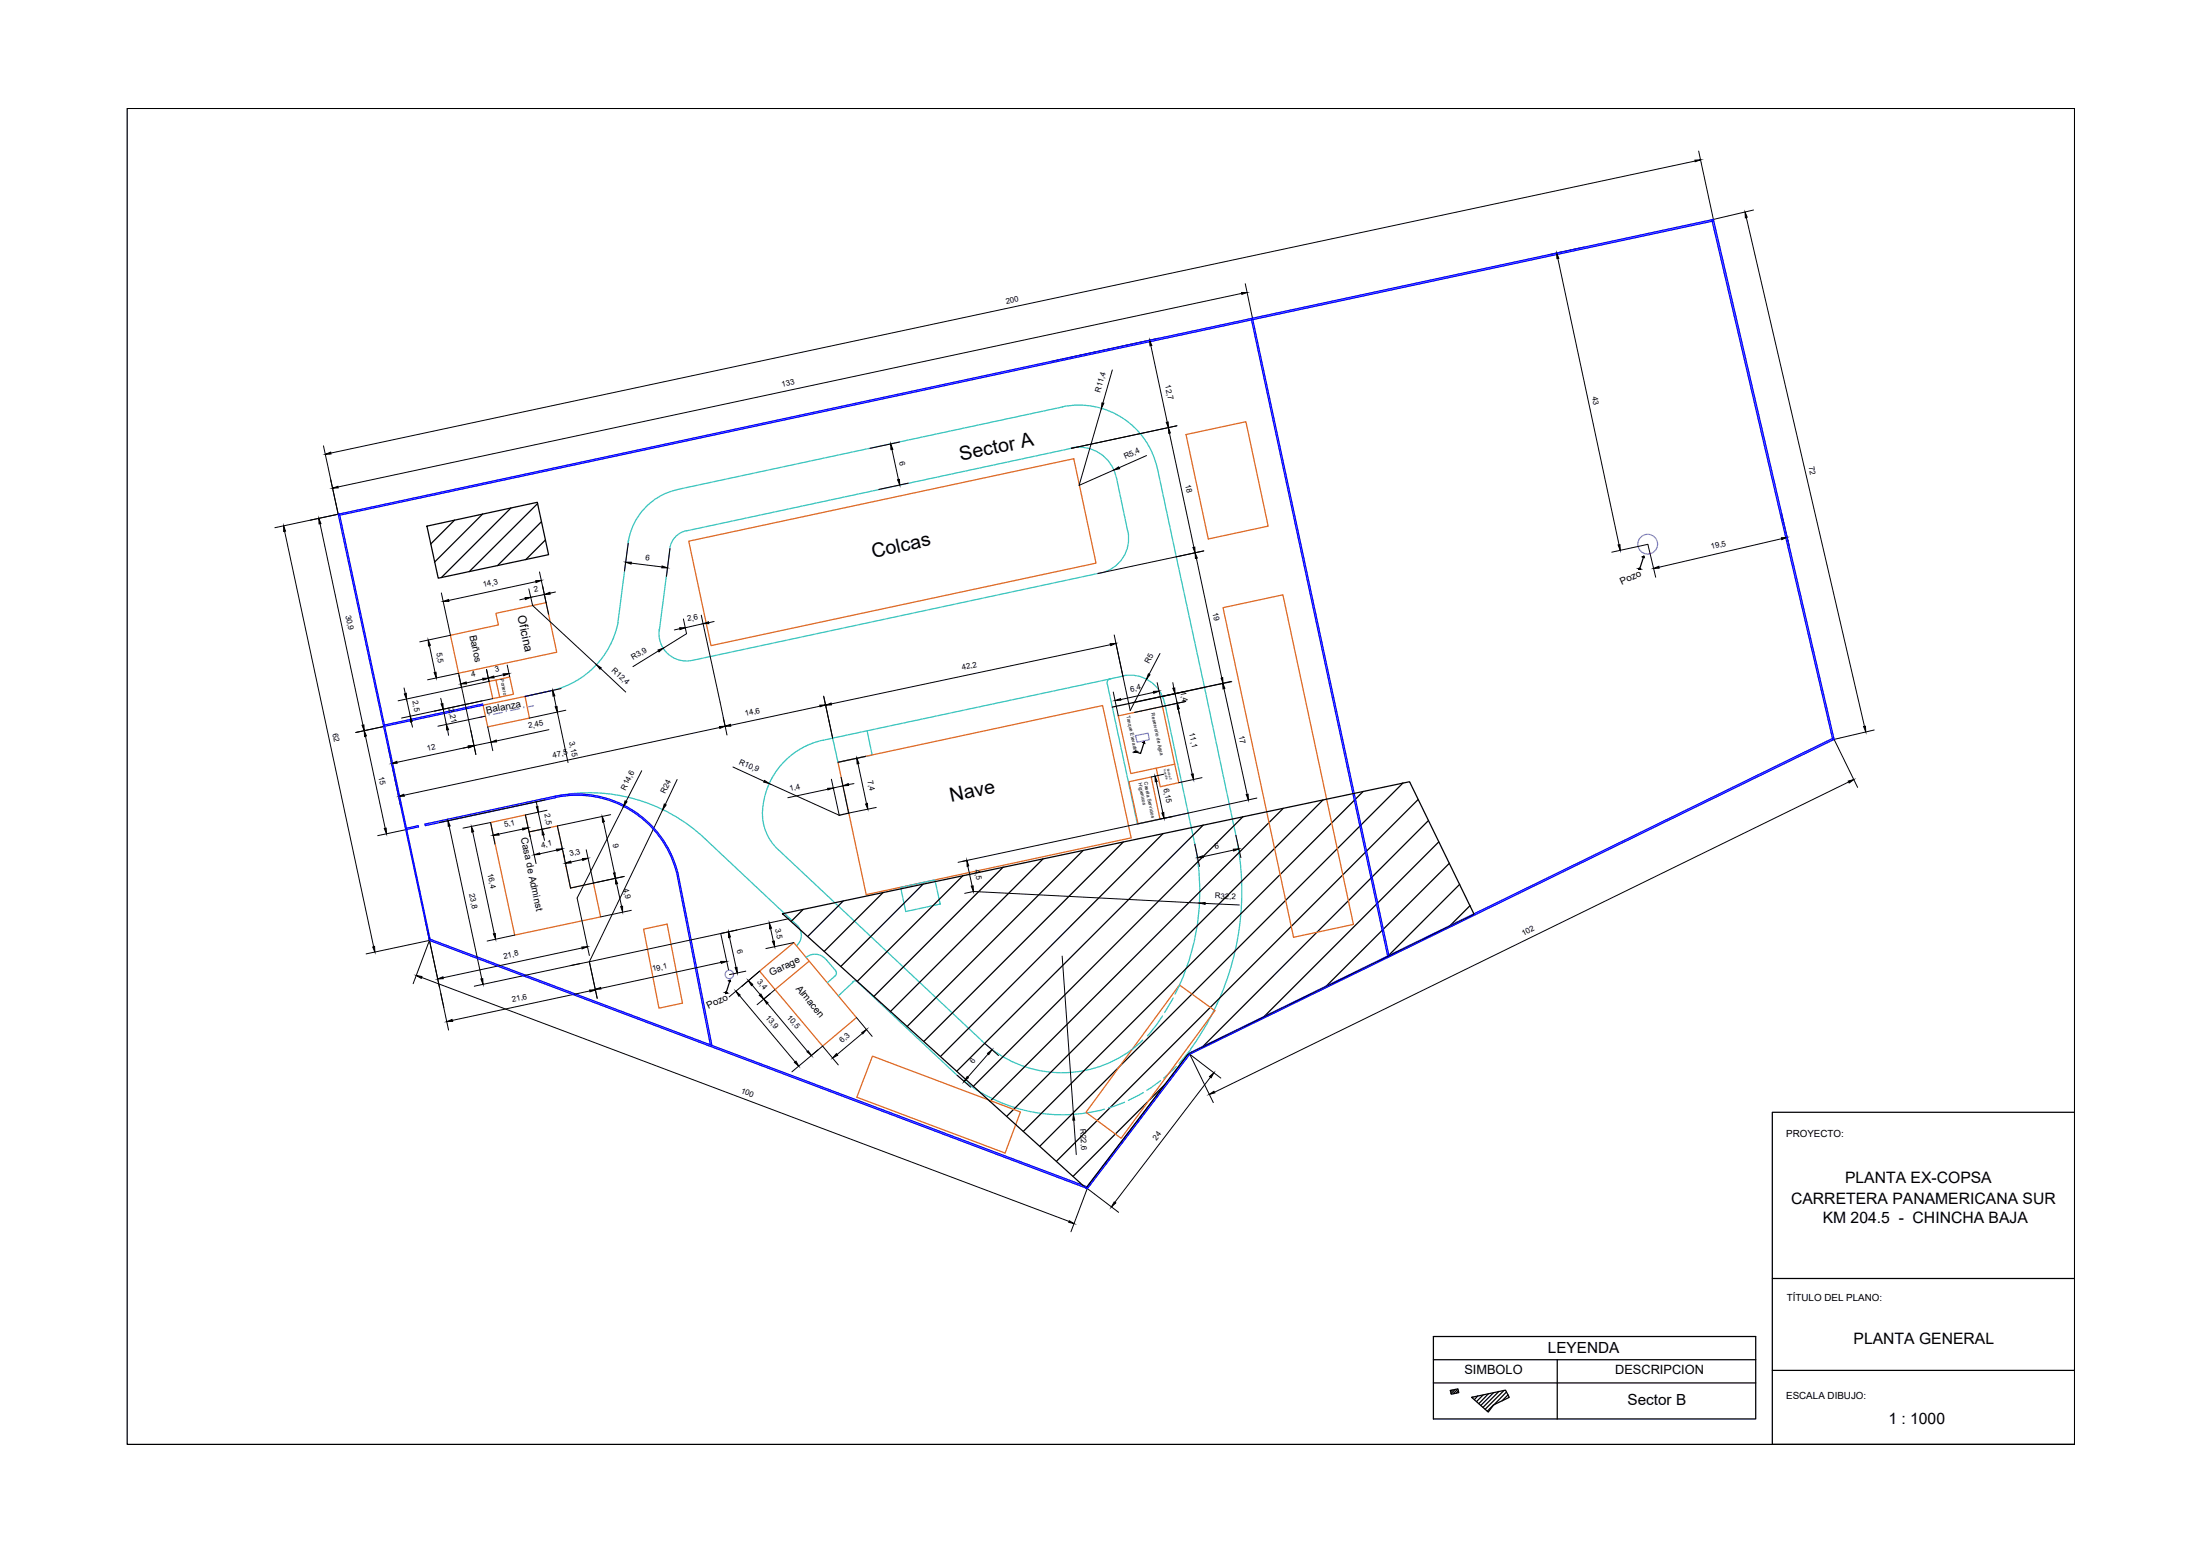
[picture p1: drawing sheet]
<svg xmlns="http://www.w3.org/2000/svg" width="297mm" height="210mm" viewBox="0 0 297 210" stroke-linecap="round" stroke-linejoin="round" font-family="sans-serif">
<!-- layer: MUROS_EXTERNOS -->
<g fill="none" stroke="#00f" stroke-width=".17">
<path d="M231.1 29.7l16.4 70.2M231.3 29.8l-185.6 39.8M168.9 43l18.5 86.2M169.1 43l18.5 86.1M45.8 69.4l12.3 57.4 88.8 33.5M65.2 95l-13.3 2.9M65.2 95.2l-13.2 2.8M74.4 93.2l-3.5 .8M247.6 99.6l-87.1 42.6-13.9 18.2M54.9 111.8l1.6-.4v.2l-1.5 .4M75 107.7a13.9 13.9 0 0 1 16.3 10M75 107.7l-17.6 3.7v-.2l17.6-3.7a14 14 0 0 1 16.5 10.2"/>
<path d="M91.3 117.7l4.6 23.3M91.5 117.7l4.6 23.4M146.8 160.4l-88.8-33.5-12.3-57.5 185.6-39.8 16.3 70.2-87 42.5-13.8 18.2"/>
</g>
<!-- layer: INTERIORES -->
<g fill="none" stroke="#de6921" stroke-width=".17">
<path d="M160.1 58.7l8.1-1.8 3 14.1-8.1 1.8zM93 73.1l52-11.2 3 14.1-52 11.2zM60.8 85.8l6.5-1.4-.3-1.6 6.7-1.4 1.5 6.6-13.3 2.9zM65.2 95.2l5.7-1.2 .6 2.9-5.6 1.2zM67 91.8l-1 .2 .5 2.3 2.8-.6-.5-2.3-1.8 .4 .5 2.3M165.1 82l8.1-1.7 9.5 44.5-8 1.7zM66.2 111l4.7-1 .5 2.3 3.9-.8 1.7 8.4 3.1-.7 1 4.6-11.6 2.4zM113.1 102.9l35.8-7.7 3.8 17.9-35.7 7.7zM152.4 105.5l3-.6 1.2 5.7-2.9 .6zM158.6 103.2l-5.9 1.2-1.7-7.8 6-1.2 2.2 10.2-2.5 .6-.6-2.5M86.9 125.4l3.2-.7 2 10.7-3.1 .7zM102.6 131.1l4.6-3.9 8.4 10.2-4.5 3.8z"/>
<path d="M109.2 129.7l-4.6 3.9M159.2 133l4.8 3.4-12.6 17.3-4.8-3.6zM117.8 142.6l20 7.5-2.1 5.5-20-7.5z"/>
</g>
<!-- layer: OTROS -->
<g fill="none" stroke="#f0f" stroke-width=".17">
<path d="M65.4 96.7l-.7 .1M66 96.5h.1M67.8 96.2l-1.2 .2M68.4 96h.1M70.1 95.7l-1.2 .2M70.7 95.5h.1M72 95.3l-.7 .1M153.3 99.3l1.7-.3 .2 .9-1.7 .3z"/>
<circle cx="222.5" cy="73.5" r="1.33"/>
<circle cx="98.5" cy="131.5" r=".57"/>
</g>
<!-- layer: Pasajes -->
<g fill="none" stroke="#39c6bf" stroke-width=".17">
<path d="M143.4 54.9a10.8 10.8 0 0 1 12.9 8.3M143.5 54.9l-52 11.2M84.9 72.9l-1.5 11.2M90.5 74.1l-1.5 11.1M91.5 66.1a8.5 8.5 0 0 0-6.7 7.2M92.7 71.6a2.86 2.86 0 0 0-2.3 2.5M144.6 60.5a5.1 5.1 0 0 1 6.1 3.9M144.6 60.5l-51.9 11.2M148.6 77.3l-55.1 11.8M150.7 64.5l1.6 7.2a4.8 4.8 0 0 1-3.7 5.7M156.3 63.3l10.6 49.5M83.4 84a11.8 11.8 0 0 1-9 9.2"/>
<path d="M89 84.9a3.7 3.7 0 0 0 4.5 4.2M111.1 99.9a10.2 10.2 0 0 0-8.1 11 6.6 6.6 0 0 0 2 3.8l27.6 25.8M112.4 99.6l-1.3 .3M117.1 98.7l.7 3.2-4.7 1-.7-3.3M149.5 92.3l4.1 18.9 6.8-1.4-3.1-14.9M149.9 91.6l-.2 .1-.2 .3v.3M151.6 91.2a4.8 4.8 0 0 1 5.6 3.7M151.6 91.3l-39.2 8.3M75 107.5a22.8 22.8 0 0 1 20.2 5.7l12.6 11.8M121.6 119.8l4.6-1 .7 3.2-4.6 1zM160.4 109.8l.9 4.1M161.3 113.9a30.6 30.6 0 0 1-2 19"/>
<path d="M166.9 112.7a36.3 36.3 0 0 1-6.2 28.9M107.7 125a1.88 1.88 0 0 1-.2 2.7M108.8 129.2a1.88 1.88 0 0 1 2.7 .3M111.5 129.5l1.3 1.5M112.8 131.1a.49 .49 0 0 1 0 .6l-1.1 1M115.1 132.5l.3-.1 .4 .2M115.2 132.6l-2 1.8M115.9 132.6l12.8 12.1a21.4 21.4 0 0 0 18 5.5M157 137.1l-.8 1.2-1.3 1.5M158.4 134.7l-1.1 2M159.3 133l-.6 1.2M149.1 149.7l-2.3 .5"/>
<path d="M151.8 148.8l-2.1 .7M154.3 140.4a15.7 15.7 0 0 1-21.7 .1M154.4 147.5l-2.1 1M156.7 145.9l-1.9 1.3M158.8 144l-1.7 1.5M160.8 141.7l-1.6 1.8"/>
</g>
<!-- layer: ANOTACIONES -->
<g fill="#000" stroke="#000" stroke-width=".14">
<path d="M167.6 39.5h.8l-.7 .2zM210.2 34.1l.3 .8h-.3zM228.8 21.6h.8l-.7 .2zM235.6 28.6l.3 .7-.2 .1zM148.8 54.4h.2l-.3 .7zM155.2 45.9l.3 .7-.2 .1zM157.5 57h.2l.1 .7zM157.8 57.7l.2 .7-.2 .1zM38.3 71l.3 .7h-.3zM43 70l.3 .7h-.2zM43.9 61.3l.7-.3 .1 .3zM44.9 65.9l.7-.3 .1 .3z"/>
<path d="M72.3 78.4l.8-.1-.7 .3zM73.5 80.2l.7-.2 .1 .2zM84.5 75.9h.7v.2zM89.4 76.4l.7 .3h-.7zM120.3 59.9l.3 .7-.3 .1zM121.2 64.8l.2-.1 .1 .8zM150.4 63.4l.6-.4 .2 .3zM161.1 73.9h.2l.1 .7zM161.4 74.6l.3 .7-.3 .1zM218.5 73.6l.2-.1 .1 .8zM221.3 76.8h.1zM223.3 76.7l.7-.3v.3z"/>
<path d="M240.5 72.6l.8-.1-.7 .3zM48.9 97.9h.2l.1 .7zM49.2 98.6l.3 .7-.3 .1zM54.6 93.7l.2-.1 .1 .8zM55.4 96.7l.3 .7-.3 .1zM57.8 86.4l.3 .7-.2 .1zM58.6 90.8l.3-.1v.8zM59.5 95h.3v.7zM60.3 97.8l.3 .7h-.3zM59.8 81.2l.8-.3v.3zM62.2 92.3l.7-.2 .1 .2zM65.2 91.6h.7l-.7 .2z"/>
<path d="M65.9 91.5l.8-.2v.2zM66.3 100.2l.7-.3v.2zM67.9 91l.8-.1-.7 .3zM70.9 80.7l.8-.1-.8 .3zM74.6 93.2l.3 .7-.2 .1zM75 95.4h.2l.1 .7zM80.5 89.7l.7 .5-.2 .1zM88.8 87.7l.8-.2-.6 .5zM91.8 84.7h.7l-.7 .3zM94.9 84.2l.8-.3v.3zM97.1 98.1l.8-.1-.7 .3zM97.9 98l.7-.2 .1 .2z"/>
<path d="M110.7 95.2h.7l-.7 .2zM111.5 95.2l.7-.3 .1 .3zM149.9 86.9h.8l-.7 .3zM150.6 94.6l.7-.3v.2zM155.1 91l.2 .1-.5 .6zM155.7 93.3h.8l-.7 .3zM158.4 92.9h.2l.1 .7zM158.9 94.9l.3 .8h-.2zM164.9 91.6l.2-.1v.7zM165.1 92.2l.3 .7-.3 .1zM251.6 98.1l.3-.1v.8zM51.9 111.8h.2l.1 .8z"/>
<path d="M52.9 103.1l.7-.3v.2zM53.8 107.5l.7-.3 .1 .3zM60.5 110.8l.3 .7h-.3zM63.2 100.7h.8l-.7 .3zM63.7 111.6l.3 .7h-.3zM66.6 112.8l.7-.3 .1 .2zM70.6 111.8l.7-.1-.7 .3zM72.4 108.9h.2l.1 .7zM72.1 115.4l.7-.3 .1 .2zM73.2 112l.3 .7h-.3zM75.1 114.6h.8l-.7 .3zM76.3 116.5l.7-.3 .1 .3z"/>
<path d="M78.6 115.9h.8l-.7 .2zM81.3 110.2l.3 .7-.2 .1zM82.8 117.8h.2l.1 .8zM83.1 118.6l.3 .7h-.3zM84.4 108.1l.3 .1-.5 .7zM89.7 108.5l.2 .2-.4 .6zM103.2 105.4l.7 .4-.8-.2zM111.7 106.4h.8l-.7 .2zM113.8 106.1l.7-.3 .1 .2zM115.7 102.3l.3 .8h-.3zM116.9 108.5l.2-.1 .1 .8zM130.5 116.1l.3 .8-.2 .1z"/>
<path d="M131.1 119.6h.3v.7zM153.3 101.5h.1zM153.3 101.5l.1-.1zM155.9 104.8l.3 .7h-.2zM156.9 109.8l.2-.1 .1 .8zM160.9 104.5h.2v.7zM161.7 115.8l.7-.3 .1 .3zM166.5 114.6h.8l-.7 .3zM168.3 107.3l.2-.1 .1 .8zM249.5 105.4l.8-.2-.6 .5zM50.3 127.8l.3-.1v.8zM56.2 131.7l.8 .1-.1 .3z"/>
<path d="M59.1 132.2l.7-.3v.2zM60.3 137.9l.7-.3 .1 .3zM64.9 132.2l.3-.1v.8zM66.6 126.1l.3-.1v.8zM78.6 127.8h.7l-.7 .3zM79.6 133.6h.8l-.7 .3zM80.4 133.5l.7-.2v.2zM83.8 122.4l.3-.1v.8zM97.3 129.8h.8l-.7 .2zM98 134.1h.1zM98.4 125.8l.2 .7-.2 .1zM99.3 130.6h.2l.1 .7z"/>
<path d="M99.3 133.8l.6 .5-.1 .2zM101 132.4l.6 .5-.1 .1zM102.5 134.4l.2-.2 .4 .7zM103.1 134.9l.6 .5-.2 .1zM103.9 124.6l.3 .7-.3 .1zM104.3 127.1l.2-.1 .1 .8zM116.4 139.4l.6-.4-.5 .6zM162 121.9l.7-.1v.3zM107.3 143.4l.2-.2 .4 .7zM109 142l.1-.2 .4 .7zM112.9 142.2l.2 .2-.7 .4zM130.6 145.3l.2 .2-.6 .5z"/>
<path d="M133.3 142.2l.6-.5-.4 .7zM144.9 150.4l.2 .8h-.2zM163.3 145.3l.6-.5-.4 .7zM163.3 147.7l.6-.4 .1 .2zM144.4 164.8l.6 .4-.7-.2zM150.4 162.2l.3 .2-.6 .5z"/>
<path d="M221.3 76.7h.1zM221.3 76.7h.1z"/>
<path d="M221.3 76.7h.1zM221.3 76.7h.1zM221.3 76.7h.1zM221.3 76.7h.1z"/>
<path d="M221.3 76.7l.1 .1zM221.3 76.7l.1 .1zM221.3 76.8h.1zM221.3 76.8h.1zM221.3 76.8h.1zM221.3 76.8h.1z"/>
<path d="M221.3 76.8h.1zM221.3 76.8h.1zM221.3 76.8h.1zM221.3 76.8h.1zM221.3 76.8h.1zM221.3 76.8h.1zM221.3 76.8h.1zM221.3 76.8h.1zM221.3 76.8h.1z"/>
<path d="M221.8 75.2l.1-.1v.1zM221.8 75.2l.2 .1z"/>
<path d="M153.3 101.5h.1zM153.3 101.5h.1zM153.3 101.5h.1zM153.3 101.5h.1zM153.3 101.5h.1zM153.3 101.5h.1z"/>
<path d="M153.3 101.5h.1zM153.3 101.5l.1-.1z"/>
<path d="M153.3 101.5h.1zM153.3 101.5h.1zM153.3 101.5h.1zM153.3 101.5h.1zM153.3 101.5h.1zM153.3 101.5h.1z"/>
<path d="M153.3 101.5h.1zM153.3 101.5h.1z"/>
<path d="M153.3 101.5h.1zM153.3 101.5h.1zM153.3 101.5h.1z"/>
<path d="M154.4 100.2l.1-.1v.1zM154.4 100.2l.1 .1z"/>
<path d="M98 134.1h.1zM98 134.1h.1zM98 134.1h.1zM98 134.1h.1zM98 134.1h.1zM98 134.1h.1zM98 134.1h.1z"/>
<path d="M98 134h.1zM98 134h.1zM98 134h.1zM98 134h.1z"/>
<path d="M98 134h.1zM98 134h.1zM98 134h.1zM98 134h.1z"/>
<path d="M98 134h.1zM98 134h.1zM98 134h.1zM98 134h.1zM98 134h.1zM98 134h.1z"/>
<path d="M98 134l.1 .1zM98 134l.1 .1zM98 134.1h.1zM98 134.1h.1z"/>
<path d="M98.5 132.4l.1-.1v.1zM98.5 132.4l.1 .1v-.1z"/>
</g>
<g fill="none" stroke="#000" stroke-width=".17">
<path d="M57.6 71l14.9-3.2 1.6 7.1-14.9 3.1zM61.4 70.2l-3.2 3.2M65.2 69.4l-6.5 6.5M69 68.6l-9.4 9.4M72.6 68l-9.2 9.2M73.1 70.4l-5.9 6M73.6 72.9l-2.6 2.7M221.8 75.2l.1-.1 .1 .2zM221.9 75.2l-.5 1.6M162.6 92.8l-12.4 2.6M114.6 109.8l-1.3 .3M124.7 119.3l-11.2 11.2"/>
<path d="M130 118.2l-14.2 14.2M135.5 117l-17.5 17.5M140.8 115.9l-20.5 20.6M146.2 114.8l-23.7 23.7M151.7 113.7l-27 26.9M154.4 100.2l.1-.1v.2zM154.5 100.3l-.5 1.4-.6-.2M157 112.5l-30 30.1M162.5 111.4l-33.3 33.2M167.8 110.2l-36.4 36.4M173.3 109.1l-39.6 39.6M178.6 108l-42.7 42.7"/>
<path d="M184.1 106.8l-45.9 45.9M189.4 105.7l-49 49M191.5 107.9l-48.9 48.8M192.9 110.8l-30.7 30.6M194.3 113.7l-23.7 23.6M195.7 116.5l-16.8 16.8M197.1 119.4l-9.8 9.8M98.5 132.4l.1-.1v.2zM98.5 132.4l-.5 1.6M105.6 123.3l84.7-17.8 8.7 17.9-38.6 18.9-13.8 18.1zM108.4 122.8l-1.6 1.6M113.9 121.6l-4.8 4.8"/>
<path d="M119.2 120.5l-7.9 7.9M198.5 122.2l-2.9 2.9M157.3 146.3l-12.4 12.5M195.8 187.7l1-.2 .2 .5-1.1 .2zM196.1 187.6l-.2 .3M196.5 187.6l-.6 .5M196.8 187.5l-.6 .6M196.9 187.7l-.3 .3M198.7 188.6l4.6-1 .5 1-2.1 1-.8 1zM198.9 188.6l-.1 .1M199.5 188.4l-.4 .5M200.3 188.3l-.9 .9"/>
<path d="M201 188.1l-1.3 1.4M201.6 189.7l-.8 .8M201.7 188l-1.8 1.7M202.4 187.8l-2.2 2.2M203.1 187.7l-2.6 2.5M203.4 187.9l-1.7 1.7M203.6 188.3l-.8 .8M237.1 180.4v11.1h-43.6M239.3 185h40.8"/>
<circle cx="221.4" cy="76.8" r=".06"/>
<circle cx="153.3" cy="101.5" r=".06"/>
<circle cx="98" cy="134" r=".06"/>
</g>
<g fill="none" stroke="#000" stroke-width=".14">
<path d="M167.6 39.6l-121.9 26.1M168.1 38.3l1 4.7M210.3 34.9l8.3 38.6M213.9 33.3l-4.9 1.1M228.8 21.7l-184.1 39.5M229.3 20.4l2 9.2 5.5-1.3M235.8 29.4l15.9 68.7M121.4 59.7l-3.9 .8M148.7 55.1l-3 10.4 4.7-2.1M150.2 49.9l-1.3 4.5M155.4 46.7l2.2 10.3M156.4 45.7l-14.3 3.1"/>
<path d="M157.9 58.4l3.3 15.5M158.9 57.5l-14.3 3M38.4 71.7l12 56.1M43.2 70.7l5.8 27.2M43.7 60.2l2 9.2M44.6 64.8l1.1 4.6M45.7 69.4l-8.6 1.8M71.4 79.5l.5 2.2 8.6 8M72.4 78.5l-11.8 2.6M72.8 77.2l1.3 5.7M73.3 79.1l.4 2.3M75 79.9l-.8 .2"/>
<path d="M84.8 73.3l-.5 3.8M85.2 76l4.2 .5M90.5 74.1l-.5 3.7M120.4 60.6l.9 4.2M122.6 65.2l-4 .9M154.8 61.5l-3.7 1.6M161.5 75.3l3.5 16.2M162.5 74.4l-3.7 .8M162.5 74.4l-14.3 3M217.6 74.5l4.9-1 1 4.4M240.5 69.3l1.1 4.4M240.6 72.7l-16.6 3.9"/>
<path d="M49.3 99.4l2.7 12.4M51.8 98.1l-3.8 .8M54.6 92.9l.1 .7M54.9 94.4l.5 2.3M55.5 97.4l.2 .8M57.7 91.8l4.2-.9 2.3 10.9M58 87.2l.7 3.6M59.5 94.3l.2 .7M59.6 80l1.2 5.8-4.1 .8M59.8 95.7l.5 2.1M60.4 98.5l.2 .8M62 91.2l.3 1.6"/>
<path d="M65.1 94.6l-6.4 1.4M65.2 91.7l-2.2 .5M65.5 96.7l-6.4 1.3M65.7 90.4l.3 1.6-12.3 2.6M65.9 98.1l.6 3.2M66.5 94.3l-12.3 2.6M68 91.1l-1.3 .3M68.5 89.8l.3 1.6M70.9 80.8l-.7 .2M73.5 80.2l-1.8 .4M74.1 98.5l-7.1 1.5M74.8 93.9l.3 1.5"/>
<path d="M75.3 96.1l1.4 6.8M75.8 92.9l-4.9 1.1M76.4 95.9l-4.9 1M81.1 90.2l3.4 3.2M88.9 87.9l-3.4 2.1M91.8 84.9l-.8 .1M92.3 83.6l.4 1.9-3.1 2M94.7 83l3.5 16.2M94.9 84.2l-2.4 .5M96.4 83.9l-.7 .2M97.2 98.2l-42.6 9.1M97.6 96.9l.3 1.1"/>
<path d="M110.7 95.3l-12 2.6M111.2 94l1.2 5.6M149.9 87l-37.7 8M150.3 93.4l.7 3.2M150.4 85.7l1.2 5.6M150.7 86.8l1.9 9.1 2.2-4.2M155.8 93.5l-4.5 .9M156.2 92.1l.8 3.3 3.1-.7-6.9 1.5M156.6 88.2l-1.5 2.8M158.4 92.1l.1 .8M158.7 93.6l.2 1.3M159.2 96.4l-.1-.7 1.9 8.8"/>
<path d="M159.8 93.4l-6.9 1.5M165.3 92.9l3.1 14.3M166.2 92l-9.2 2M166.3 92l-3.7 .8M253.1 98.5l-5.5 1.3 3.2 6.5M52.4 101l1.6 7.7M54.8 112l-3.8 .8M60.6 111.5l4.5 20.7M62.5 101l.8-.2-9.7 2.1M62.5 111.8l3.7-.8 .6 2.9M63.8 112.3l2.9 13.8M66.3 100.2l-2.3 .5"/>
<path d="M70.6 111.9l-3.3 .7M72.4 108.1l.1 .8M72.7 109.6l.5 2.4M73.3 112.7l.2 .7M73.6 108l-14.3 3M73.9 109.4l-3 .6 1.5 6.6M74.3 111.7l-2.9 .6M75.2 114.8l-2.4 .5M78.6 116l-1.5 .4M79.1 114.7l1 4.5 4.2-.9-7.3 1.6-.9-4.6M81.5 110.9l1.5 6.9M82.5 110l-7.2 1.5 .9 4.2"/>
<path d="M83.3 119.3l.6 3.1M84.2 108.9l-6.3 12.3 1.7 7.8M86.6 104l-2.1 4.2M89.5 109.3l-9.9 20.5M91.4 105.2l-1.6 3.4M99 103.5l4.2 2M111.7 106.5l-5.3 1.2M112.3 105.2l1 4.9-9.4-4.3M113.6 104.9l1 4.9 3.7-.8M113.8 106.1l-1.3 .3M115.3 105.8l-.8 .1M115.9 103.1l1.1 5.4"/>
<path d="M116.9 102.1l-3.8 .8M130.7 116.9l.6 2.7M156.1 105.5l.9 4.2M157.1 104.5l-1.7 .4M158.4 110.2l-1.8 .4M161.3 113.9l.7 3.1M162.3 105l-3.1 .6M166.5 114.8l-4 .8M166.9 112.8l.6 3M169.7 107.7l-40.3 8.7M249.6 105.6l-85.6 41.8M49.4 128.8l8.6-1.9-2.2 5.9"/>
<path d="M56.9 131.9l87.4 33M57.4 124.1l3.2 15M69.5 126.2l-3.7 .8M78.3 130.1l-14.3 3M78.6 128l-18.8 4M79.6 129.8l1 5M79.6 129.8l-2.5 .5M79.6 129.8l1 4.9M79.7 133.8l-18.6 3.9M85.2 122.9l-4.1 .9M97.3 126l-17.7 3.8M97.3 126l1.1 4.9"/>
<path d="M97.4 129.9l-16.3 3.5M98.5 126.5l.9 4.1M99.5 125.5l-2.2 .5M99.9 134.4l7.4 8.9M100.1 133.2l2.5-2.1-4.1 3.5M100.7 131.1l-2.2 .5M101.5 133l1.1 1.3M103.6 135.5l5.4 6.4M104 125.3l.4 1.8M104 134.1l-.9 .8M104.6 133.6l-2.4 2M106.5 124l-9.2 2"/>
<path d="M107.2 127.2l-3.8 .8M115.6 137.4l2.2 2.5M116.4 139.5l-3.4 2.9M130.2 120.6l1.2-.3 30.6 1.6M143.4 129.1l1.5 21.3M162.7 121.9l4.6 .3M110.4 141.7l-.9 .8M113.2 143.7l-2.1-2.5-4.2 3.5M129.2 145.1l1.8 1.7M133 140.9l1.8 1.6M133.4 142.3l-2.7 3.1M145 151.2l.3 4.7"/>
<path d="M163.4 145.4l-12.9 16.9M164.8 145.5l-4.2-3.2 3.2 6.5M151 163.6l-4.2-3.2-2.2 5.9"/>
</g>
<!-- layer: 0 -->
<path d="M193.5 183.5h43.6M193.5 186.7h43.6M210.3 183.5v8M237.1 180.4h-43.6v11.1" fill="none" stroke="#000" stroke-width=".17"/>
<!-- layer: Marco -->
<path d="M17.2 14.6h262.9v180.4h-262.9zM280.1 150.1h-40.8v44.9h40.8M239.3 172.6h40.8" fill="none" stroke="#000" stroke-width=".17"/>
<g font-size="2.7">
<text x="129.7" y="62.3" transform="rotate(-12 129.7 62.3)">Sector A</text>
<text x="117.9" y="75.3" transform="rotate(-12 117.9 75.3)">Colcas</text>
<text x="128.4" y="108.3" transform="rotate(-12 128.4 108.3)">Nave</text>
</g>
<g font-size="2.1">
<text x="249.1" y="159.6">PLANTA EX-COPSA</text>
<text x="241.8" y="162.5">CARRETERA PANAMERICANA SUR</text>
<text x="246.1" y="165.1">KM 204.5 - CHINCHA BAJA</text>
<text x="209" y="182.6">LEYENDA</text>
<text x="250.3" y="181.4">PLANTA GENERAL</text>
<text x="219.7" y="189.6">Sector B</text>
<text x="255" y="192.3">1 : 1000</text>
</g>
<g font-size="1.7">
<text x="197.7" y="185.4">SIMBOLO</text>
<text x="218.1" y="185.5">DESCRIPCION</text>
</g>
<text font-size="1.6" x="69.9" y="83.2" transform="rotate(78 69.9 83.2)">Oficina</text>
<g font-size="1.3">
<text x="219" y="79" transform="rotate(-25 219 79)">Pozo</text>
<text x="63.4" y="85.8" transform="rotate(78 63.4 85.8)">Baños</text>
<text x="65.7" y="96.3" transform="rotate(-12 65.7 96.3)">Balanza</text>
<text x="70.3" y="113.1" transform="rotate(78 70.3 113.1)">Casa de Adminst</text>
<text x="104.1" y="131.7" transform="rotate(-25 104.1 131.7)">Garage</text>
<text x="95.7" y="136.2" transform="rotate(-25 95.7 136.2)">Pozo</text>
<text x="107.4" y="133.5" transform="rotate(51 107.4 133.5)">Almacen</text>
<text x="241.2" y="153.5">PROYECTO:</text>
<text x="241.2" y="175.6">TÍTULO DEL PLANO:</text>
<text x="241.2" y="188.8">ESCALA DIBUJO:</text>
</g>
<g font-size="1.1">
<text x="135.9" y="41" transform="rotate(-12 135.9 41)">200</text>
<text x="105.6" y="52.3" transform="rotate(-12 105.6 52.3)">133</text>
<text x="148.5" y="53" transform="rotate(-73 148.5 53)">R11,4</text>
<text x="157.3" y="52" transform="rotate(77 157.3 52)">12,7</text>
<text x="215" y="53.5" transform="rotate(80 215 53.5)">43</text>
<text x="121.4" y="62.3" transform="rotate(77 121.4 62.3)">6</text>
<text x="152" y="62" transform="rotate(-25 152 62)">R5,4</text>
<text x="160" y="65.4" transform="rotate(77 160 65.4)">18</text>
<text x="244.2" y="63" transform="rotate(77 244.2 63)">72</text>
<text x="87.1" y="75.6" transform="rotate(8 87.1 75.6)">6</text>
<text x="231.1" y="74.2" transform="rotate(-13 231.1 74.2)">19,5</text>
<text x="46.6" y="83.1" transform="rotate(77 46.6 83.1)">30,9</text>
<text x="65.3" y="79.3" transform="rotate(-12 65.3 79.3)">14,3</text>
<text x="72.2" y="79.9" transform="rotate(-13 72.2 79.9)">2</text>
<text x="92.9" y="83.9" transform="rotate(-12 92.9 83.9)">2,6</text>
<text x="163.7" y="82.7" transform="rotate(77 163.7 82.7)">19</text>
<text x="58.9" y="88.1" transform="rotate(78 58.9 88.1)">5,5</text>
<text x="85.5" y="89.1" transform="rotate(-31 85.5 89.1)">R3,9</text>
<text x="155.2" y="89.6" transform="rotate(-63 155.2 89.6)">R5</text>
<text x="55.7" y="94.6" transform="rotate(78 55.7 94.6)">2,5</text>
<text x="60.6" y="95.7" transform="rotate(78 60.6 95.7)">2,21</text>
<text x="63.7" y="91.4" transform="rotate(-13 63.7 91.4)">4</text>
<text x="66.9" y="90.7" transform="rotate(-12 66.9 90.7)">3</text>
<text x="82.5" y="90.6" transform="rotate(43 82.5 90.6)">R12,4</text>
<text x="129.9" y="90.5" transform="rotate(-13 129.9 90.5)">42,2</text>
<text x="152.7" y="93.4" transform="rotate(-12 152.7 93.4)">6,4</text>
<text x="159.4" y="93.4" transform="rotate(78 159.4 93.4)">1,4</text>
<text x="44.9" y="99" transform="rotate(78 44.9 99)">62</text>
<text x="57.7" y="101.4" transform="rotate(-13 57.7 101.4)">12</text>
<text x="71.4" y="98.3" transform="rotate(-12 71.4 98.3)">2,45</text>
<text x="76.9" y="100.2" transform="rotate(78 76.9 100.2)">3,15</text>
<text x="100.7" y="96.7" transform="rotate(-13 100.7 96.7)">14,6</text>
<text x="160.6" y="99" transform="rotate(78 160.6 99)">11,1</text>
<text x="167.2" y="99.3" transform="rotate(78 167.2 99.3)">17</text>
<text x="51.1" y="104.8" transform="rotate(78 51.1 104.8)">15</text>
<text x="74.7" y="102.3" transform="rotate(-12 74.7 102.3)">47,5</text>
<text x="84.4" y="106.7" transform="rotate(-63 84.4 106.7)">R14,6</text>
<text x="89.8" y="107.2" transform="rotate(-64 89.8 107.2)">R24</text>
<text x="99.7" y="103.1" transform="rotate(25 99.7 103.1)">R10,9</text>
<text x="106.7" y="106.8" transform="rotate(-13 106.7 106.8)">1,4</text>
<text x="117.1" y="105.4" transform="rotate(77 117.1 105.4)">7,4</text>
<text x="157.1" y="106.5" transform="rotate(78 157.1 106.5)">6,15</text>
<text x="68.1" y="111.7" transform="rotate(-13 68.1 111.7)">5,1</text>
<text x="73.5" y="109.9" transform="rotate(78 73.5 109.9)">2,5</text>
<text x="82.7" y="113.9" transform="rotate(81 82.7 113.9)">9</text>
<text x="65.8" y="118" transform="rotate(77 65.8 118)">16,4</text>
<text x="73.1" y="114.4" transform="rotate(-12 73.1 114.4)">4,1</text>
<text x="77" y="115.6" transform="rotate(-13 77 115.6)">3,3</text>
<text x="84.1" y="120" transform="rotate(77 84.1 120)">4,9</text>
<text x="131.6" y="117.4" transform="rotate(78 131.6 117.4)">4,5</text>
<text x="164.1" y="114.7" transform="rotate(-12 164.1 114.7)">6</text>
<text x="63.4" y="120.7" transform="rotate(78 63.4 120.7)">23,8</text>
<text x="104.7" y="125.3" transform="rotate(79 104.7 125.3)">3.5</text>
<text x="164" y="121.3" transform="rotate(3 164 121.3)">R32,2</text>
<text x="68.1" y="129.4" transform="rotate(-13 68.1 129.4)">21,8</text>
<text x="88.1" y="131.1" transform="rotate(-12 88.1 131.1)">19,1</text>
<text x="99.5" y="128.2" transform="rotate(77 99.5 128.2)">6</text>
<text x="205.7" y="126.4" transform="rotate(-27 205.7 126.4)">102</text>
<text x="69.2" y="135.2" transform="rotate(-12 69.2 135.2)">21,6</text>
<text x="102.2" y="132.6" transform="rotate(50 102.2 132.6)">3,4</text>
<text x="103.3" y="137.4" transform="rotate(50 103.3 137.4)">13,9</text>
<text x="106.2" y="137.4" transform="rotate(49 106.2 137.4)">10,5</text>
<text x="113.7" y="140.8" transform="rotate(-40 113.7 140.8)">6,3</text>
<text x="131.4" y="143.7" transform="rotate(-48 131.4 143.7)">6</text>
<text x="100" y="147.5" transform="rotate(21 100 147.5)">100</text>
<text x="145.8" y="152.4" transform="rotate(86 145.8 152.4)">R22,6</text>
<text x="156.2" y="154" transform="rotate(-52 156.2 154)">24</text>
</g>
<g font-size=".7">
<text x="67.5" y="91.7" transform="rotate(78 67.5 91.7)">Portero</text>
<text x="152.1" y="96.6" transform="rotate(78 152.1 96.6)">Tanque Elevado</text>
<text x="155.4" y="96.3" transform="rotate(78 155.4 96.3)">Reservorio de Agua</text>
<text x="153.7" y="105.7" transform="rotate(78 153.7 105.7)">Higienicos</text>
<text x="154.5" y="105.6" transform="rotate(78 154.5 105.6)">Caseta Servicios</text>
</g>
<g font-size=".4">
<text x="157.1" y="103.8" transform="rotate(77 157.1 103.8)">Incendio</text>
<text x="157.6" y="103.7" transform="rotate(78 157.6 103.7)">Bomba C.</text>
</g>
</svg>
